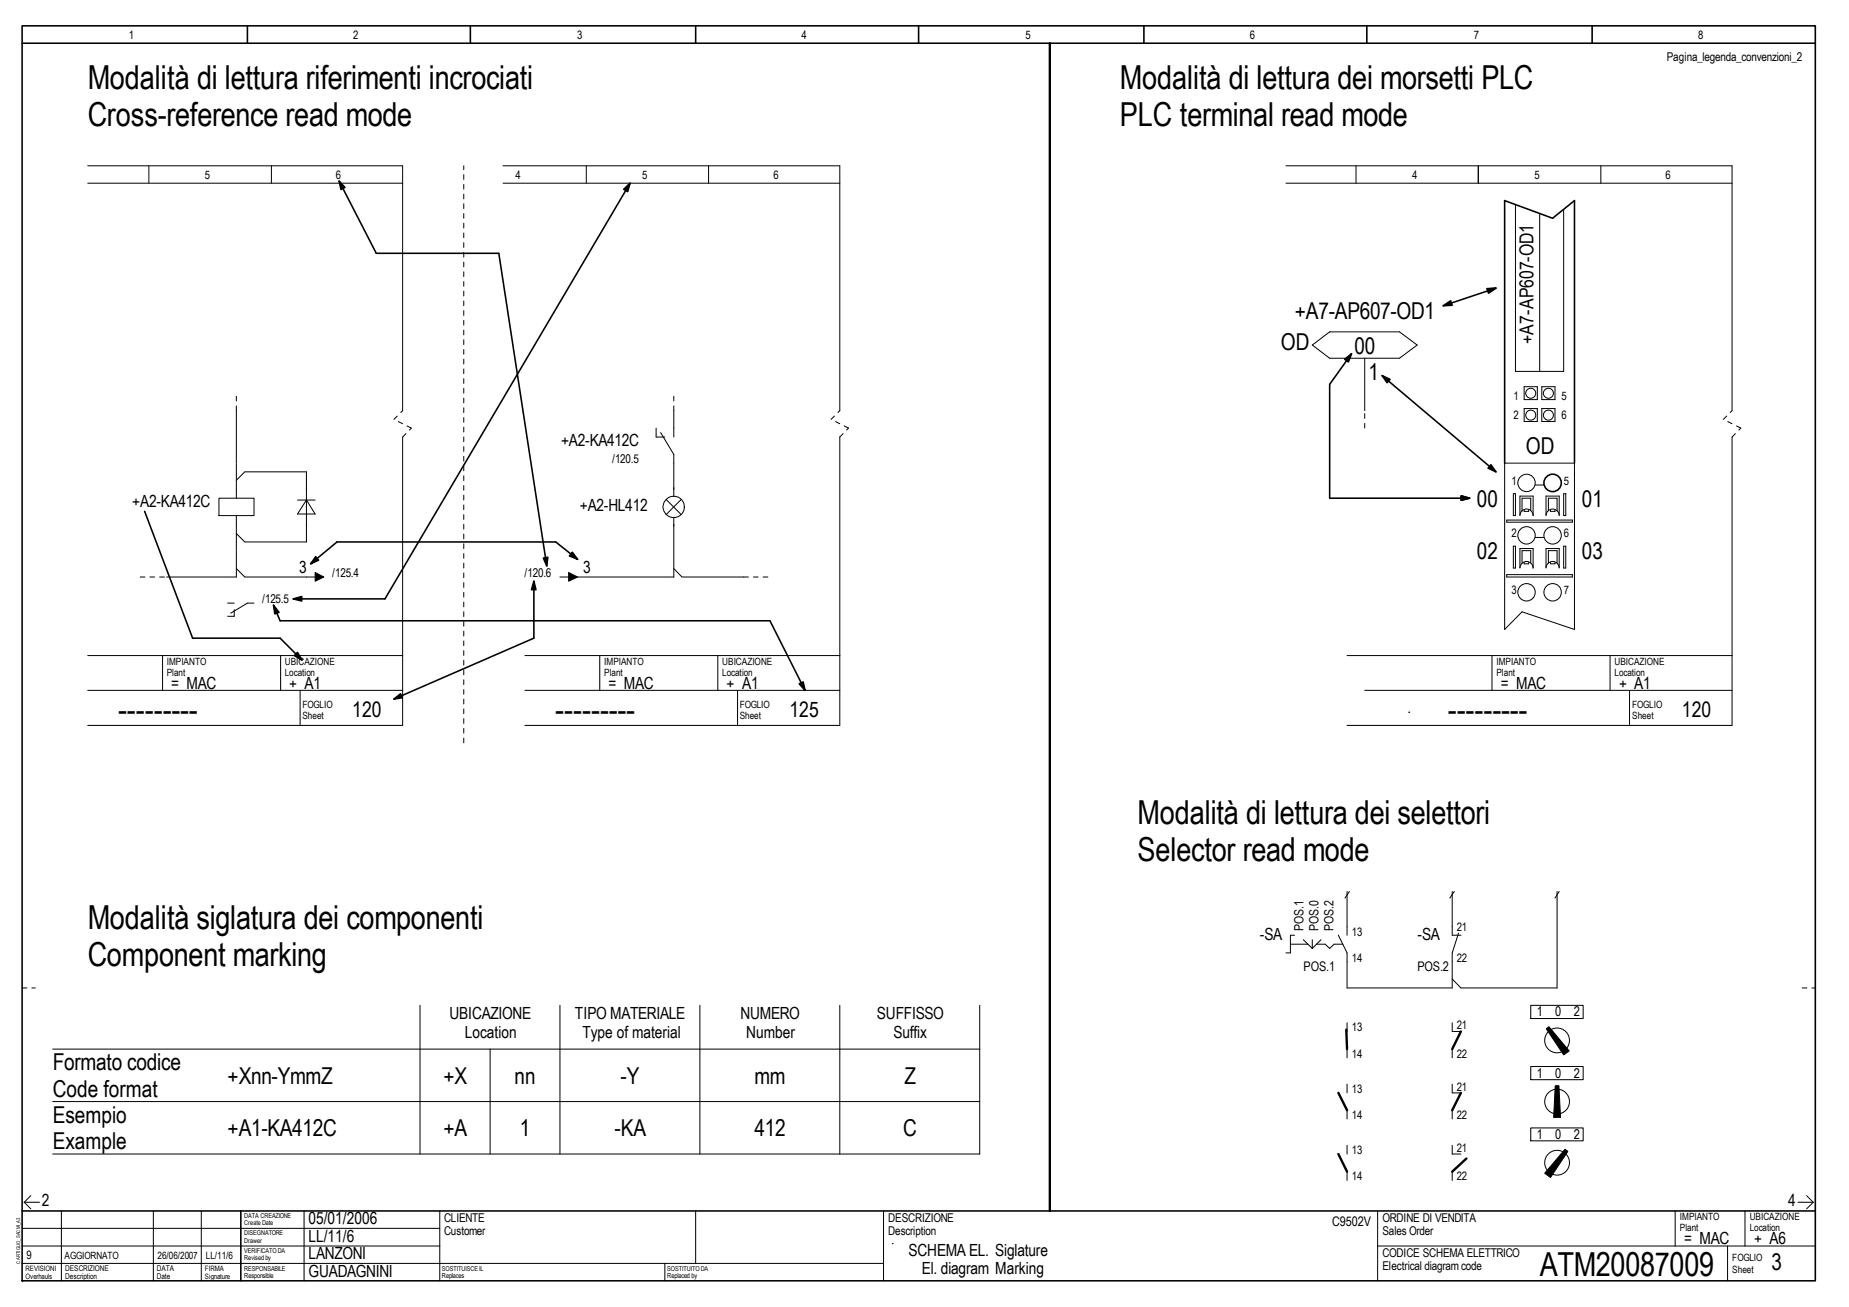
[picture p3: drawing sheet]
<svg xmlns="http://www.w3.org/2000/svg" width="297mm" height="210mm" viewBox="0 0 297 210" stroke-linecap="round" stroke-linejoin="round" font-family="sans-serif">
<path d="M3.6 4.1h288v201.6h-288zM3.6 6.9h288M39.7 4.1v2.8M75.6 4.1v2.8M111.8 4.1v2.8M147.6 4.1v2.8M183.8 4.1v2.8M219.6 4.1v2.8M255.8 4.1v2.8M3.6 194.5h288M38.7 194.5v11.2" fill="none" stroke="#000" stroke-width=".25"/>
<g fill="none" stroke="#000" stroke-width=".16">
<path d="M3.6 197.3h67.1M3.9 193.1l1 1M3.9 193.1h2.4M4.9 192l-1 1.1M9.9 194.5v11.2M24.6 194.5v11.2M32.3 194.5v11.2M48.8 194.5v11.2M70.7 194.5v11.2M111.8 194.5v8.4M288.8 193.1h2.5M290.2 192l1.1 1.1"/>
<path d="M291.3 193.1l-1.1 1M3.6 200.1h67.1M3.6 202.9h138.3M106.8 202.9v2.8"/>
</g>
<path d="M3.6 158.7h2.1M289.5 158.7h2.1" fill="none" stroke="#000" stroke-width=".16" stroke-dasharray=".8 .8"/>
<path d="M114.2 195.2h26v7h-26z" fill-rule="evenodd" fill="#fff"/>
<g fill="none" stroke="#000" stroke-width=".16">
<path d="M14.1 26.6h50.6v39.4M14.1 29.4h50.6M23.9 26.6v2.8M43.6 26.6v2.8M80.8 26.6h54.1v39.4M80.8 29.4h54.1M94.2 26.6v2.8M113.8 26.6v2.8M206.6 26.6h71.7v39.4M206.6 29.4h71.7M217.8 26.6v2.8M237.5 26.6v2.8"/>
<path d="M243.5 32.9v26.7h7.7v-25.9M247.3 34.3v25.3M257.2 26.6v2.8M210.8 55.4l2.8-2.1h11.2l2.9 2.1-2.9 2.1h-11.2zM219.2 57.5v8.5M238.9 46.4l1.4-.1-1.2 .8zM38 66v8.4M38 74.5v2.6l1.3-1.3M38 77.2v2.8M39.4 75.8h9.8v11.2h-9.8M64.7 70.2v46.3h-50.6M105.4 68.7v1.5h1.4"/>
<path d="M106.1 69.5l2.1 3.5v6.7M108.2 66v4.2M134.9 70.2v46.3h-50.6M241.7 74.4h11.2v26.7l-8.4-2.8-2.8 2.8zM243.1 79.3h.4v3.5h-.4zM244.9 62.1h2.1v2.1h-2.1zM244.9 65.6h2.1v2.1h-2.1zM246.6 77.9h1.4M247.7 62.1h2.1v2.1h-2.1zM247.7 65.6h2.1v2.1h-2.1zM251.2 79.3h.3v3.5h-.3zM278.3 70.2v46.3h-61.9"/>
<path d="M26.8 92.7h9.8M35.2 80h5.6v2.8h-5.6zM36.6 96.9h1M36.7 92.7h1.3v-1.4l1.3 1.4M37.6 97.9v1.1h-1M38 82.8v2.8M38 88.4v2.8M39.3 87l-1.3-1.3v2.6M39.4 92.7h11.9M40.8 96.9h-1.1l-2.6 1.6M47.8 80.3h2.8M49.2 80.3l1.4 2.3h-2.8z"/>
<path d="M50.6 91.9l1.4 .8-1.4 .6zM90 92.7h2.1M91.4 91.9l1.4 .8-1.4 .6zM92.8 92.7h14M106.9 92.7h1.3v-1.4l1.4 1.4M107 80.2l2.4 2.4M108.2 83.1v8.1M109.4 80.2l-2.4 2.4M109.6 92.7h9.9M242.1 92.3h10.5v.4h-10.5zM242.1 83.5h10.5v.4h-10.5zM243.1 87.7h.4v3.5h-.4z"/>
<path d="M244.2 82.7v-3h2.1v3.1a1.06 1.06 0 0 0-1.1-1.1 1.06 1.06 0 0 0-1 1.1M244.2 91.1v-3h2.1v3.1a1.06 1.06 0 0 0-1.1-1 1.06 1.06 0 0 0-1 1M244.9 81.9v.2h.7v-.2M244.9 90.3v.3h.7v-.3M245.9 82v-2h-1.4v2M245.9 90.4v-2h-1.4v2.1M246.6 86.3h1.4M248.4 82.8a1.06 1.06 0 0 1 1-1.1 1.06 1.06 0 0 1 1.1 1.1M248.4 91.2a1.06 1.06 0 0 1 1-1 1.06 1.06 0 0 1 1.1 1M248.4 82.7v-3h2.1v3M248.4 91.1v-3h2.1v3M248.7 82v-2h1.4v2"/>
<path d="M248.7 90.5v-2.1h1.4v2.1M249.1 81.9v.2h.7v-.2M249.1 90.3v.3h.7v-.3M251.2 87.7h.3v3.5h-.3zM14.1 105.3h50.6M14.1 110.9h50.6M26.1 105.3v5.6M45.1 105.3v5.6M48.2 110.9v5.6M84.3 105.3h50.6M84.3 110.9h50.6M96.3 105.3v5.6"/>
<path d="M115.3 105.3v5.6M118.5 110.9v5.6M216.4 105.3h61.9M219.2 110.9h59.1M226.3 114.4h.1M239.7 105.3v5.6M258.7 105.3v5.6M261.8 110.9v5.6M207.3 151.6h2.8M208 150.2h-.7v2.8h-.7M209.4 150.9l1.4 1.4M210.8 150.9v1.4"/>
<path d="M211.5 151.6h1.4l.7 .7 .7-.7h1.4M212.2 150.9l-1.4 1.4M216.4 143.2v7M216.8 143.2l-.7 1M233.3 143.2v7h1.4M233.6 143.2l-.7 1M234.3 149.9l-1 3.1v5.7h-16.9v-5.7l-1.4-2.8M250.1 143.2v15.5h-15.4l-1.4-1.5M250.5 143.2l-.7 1M8.5 168.5h148.9M8.5 176.9h148.9M67.5 161.5v23.8"/>
<path d="M78.7 168.5v16.8M90 161.5v23.8M112.4 161.5v23.8M134.9 161.5v23.8M157.4 161.5v23.8h-148.9M216.4 164.3v1.4M216.4 168.5v1.4M216.4 174.1v1.4M216.4 178.3v1.4M233.3 164.3v1.4h1.4M233.3 168.5v1.4M233.3 174.1v1.4h1.4"/>
<path d="M233.3 178.3v1.4M245.9 161.5h8.4v2.1h-8.4zM245.9 171.3h8.4v2.1h-8.4zM248.4 165.2l.4-.3 3.3 3.9-.9 .6zM249.8 174.4h.6l.3 5.1h-1.1zM141.9 194.5v11.2M143.3 199.7h.1M216.4 183.9v1.4M216.4 188.2v1.4M221.3 194.5v11.2M233.3 183.9v1.4h1.4M233.3 188.2v1.4"/>
<path d="M245.9 181.1h8.4v2.1h-8.4zM251.4 184.6l.5 .3-2.8 4.2-.9-.7zM269.1 194.5v5.6M280.3 194.5v5.6M221.3 200.1h70.3M277.5 200.1v5.6"/>
<circle cx="245.2" cy="77.6" r="1.39"/>
<circle cx="245.9" cy="66.7" r=".8"/>
<circle cx="245.9" cy="63.2" r=".8"/>
<circle cx="248.8" cy="66.7" r=".8"/>
<circle cx="248.8" cy="63.2" r=".8"/>
<circle cx="108.2" cy="81.4" r="1.71"/>
<circle cx="245.2" cy="95.1" r="1.4"/>
<circle cx="245.2" cy="86" r="1.39"/>
<circle cx="249.4" cy="95.1" r="1.4"/>
<circle cx="249.4" cy="86" r="1.39"/>
<circle cx="250.1" cy="167.1" r="1.99"/>
<circle cx="250.1" cy="176.9" r="1.99"/>
<circle cx="250.1" cy="186.7" r="1.99"/>
</g>
<path d="M168.7 6.9v187.6M215 175.5l1.4 2.8M216.3 165.4l.1 3.1M234.7 165.7l-1.4 2.8M234.7 175.5l-1.4 2.8M215 185.3l1.4 2.9M235.6 186.1l-2.3 2.1" fill="none" stroke="#000" stroke-width=".38"/>
<g fill="none" stroke="#000" stroke-width=".16" stroke-dasharray=".8 .8">
<path d="M38 66v-2.8M63.3 67.4l1.4-1.4M64.7 70.2l1.4-1.5M66.1 68.7l-2.8-1.3M108.2 66v-2.8M133.5 67.4l1.4-1.4M134.9 70.2l1.4-1.5M136.3 68.7l-2.8-1.3M219.2 68.7v-2.7M276.9 67.4l1.4-1.4M278.3 70.2l1.3-1.5M279.6 68.7l-2.7-1.3"/>
<path d="M22.5 92.7h4.3M119.5 92.7h4.2M74.5 119.3v-92.7"/>
</g>
<g fill="#000">
<path d="M54.5 29.1l.9 1-.6 .3zM100.2 30.4l1-1-.4 1.4zM216 57.7l1.1-.9-.5 1.3zM231.9 49.1l1.1-.8 .3 .7zM238.9 46.4l1.4-.1-1.2 .8zM222 60.3l1.3 .6-.5 .6zM234.7 79.6l1.4 .4-1.4 .3zM239.5 74.6l.8 1.2-1.2-.6zM43.9 97.2l.9 1.1-.6 .3zM47.1 96.2l1.4-.4v.7zM50.6 91.9l1.4 .8-1.4 .6zM50.7 89.4l.5 .6-1.3 .6z"/>
<path d="M85.8 93.3l.3 1.4h-.7zM87.3 89.6l.7-.1-.2 1.4zM91.4 91.9l1.4 .8-1.4 .6zM91.9 88.7l.9 1.1-1.3-.5zM47.3 105.3l.5-.5 .7 1.2zM63.3 112.3l1-.9 .3 .7zM128.4 109.8l.6-.3 .3 1.4zM248.4 165.2l.4-.3 3.3 3.9-.9 .6zM249.8 174.4h.6l.3 5.1h-1.1zM251.4 184.6l.5 .3-2.8 4.2-.9-.7z"/>
</g>
<g fill="none" stroke="#000" stroke-width=".25">
<path d="M54.5 29.1l.9 1-.6 .3zM54.5 29.1l5.9 11.6h19.7l7.7 50.2M100.2 30.4l1-1-.4 1.4zM101.2 29.4l-39.4 66.8h-14.7M216 57.7l1.1-.9-.5 1.3zM217.1 56.8l-3.5 4.9v18.3h22.5M231.9 49.1l1.1-.8 .3 .7zM238.9 46.4l1.4-.1-1.2 .8zM240.3 46.3l-8.4 2.8M222 60.3l1.3 .6-.5 .6zM222 60.3l18.3 15.5M234.7 79.6l1.4 .4-1.4 .3z"/>
<path d="M239.5 74.6l.8 1.2-1.2-.6zM241.7 74.4v-42.2l7.7 2.9 3.5-2.9v42.2M23.2 82.1l7.7 20.4h14.1l3.5 3.5M43.9 97.2l.9 1.1-.6 .3zM43.9 97.2l1.1 2.5h78.7l5.6 11.2M47.1 96.2l1.4-.4v.7zM50.7 89.4l.5 .6-1.3 .6zM85.8 93.3l.3 1.4h-.7zM85.8 93.3v9.2l-22.5 9.8M87.3 89.6l.7-.1-.2 1.4zM91.9 88.7l.9 1.1-1.3-.5zM92.8 89.8l-3.5-2.8h-35.2l-4.2 3.6"/>
<path d="M47.8 104.8l.7 1.2-1.2-.7zM63.3 112.3l1-.9 .3 .7zM128.4 109.8l.6-.3 .3 1.4z"/>
<circle cx="249.4" cy="77.6" r="1.39"/>
</g>
<g font-size="5.3">
<text x="14.1" y="14.3">Modalità di lettura riferimenti incrociati</text>
<text x="179.9" y="14.3">Modalità di lettura dei morsetti PLC</text>
<text x="14.1" y="20.3">Cross-reference read mode</text>
<text x="179.9" y="20.3">PLC terminal read mode</text>
<text x="19" y="115.8">---------</text>
<text x="89.2" y="115.8">---------</text>
<text x="232.6" y="115.8">---------</text>
<text x="182.7" y="132.3">Modalità di lettura dei selettori</text>
<text x="182.7" y="138.3">Selector read mode</text>
<text x="14.1" y="149.2">Modalità siglatura dei componenti</text>
<text x="14.1" y="155.1">Component marking</text>
<text x="247.3" y="204.9">ATM20087009</text>
</g>
<g font-size="3.7">
<text x="208" y="51.2">+A7-AP607-OD1</text>
<text x="205.8" y="56.1">OD</text>
<text x="217.6" y="56.8">00</text>
<text x="219.8" y="61">1</text>
<text x="245.1" y="73">OD</text>
<text x="237.3" y="81.4">00</text>
<text x="254.1" y="81.4">01</text>
<text x="237.3" y="89.8">02</text>
<text x="254.1" y="89.8">03</text>
<text x="8.5" y="171.9">Formato codice</text>
<text x="8.5" y="176.1">Code format</text>
<text x="36.6" y="174">+Xnn-YmmZ</text>
<text x="71.2" y="174">+X</text>
<text x="82.7" y="174">nn</text>
<text x="99.7" y="174">-Y</text>
<text x="121.2" y="174">mm</text>
<text x="145.3" y="174">Z</text>
<text x="8.5" y="180.4">Esempio</text>
<text x="8.5" y="184.5">Example</text>
<text x="36.6" y="182.5">+A1-KA412C</text>
<text x="71.2" y="182.5">+A</text>
<text x="83.5" y="182.5">1</text>
<text x="98.7" y="182.5">-KA</text>
<text x="121.2" y="182.5">412</text>
<text x="145.1" y="182.5">C</text>
<text x="284.6" y="204">3</text>
</g>
<g font-size="3.4">
<text x="56.6" y="115.1">120</text>
<text x="126.8" y="115.1">125</text>
<text x="270.2" y="115.1">120</text>
</g>
<text font-size="3.1" x="246.4" y="55.2" transform="rotate(-90 246.4 55.2)">+A7-AP607-OD1</text>
<g font-size="2.7">
<text x="90.1" y="71.6">+A2-KA412C</text>
<text x="21.2" y="81.4">+A2-KA412C</text>
<text x="93.2" y="82.1">+A2-HL412</text>
<text x="48" y="91.9">3</text>
<text x="93.7" y="91.9">3</text>
<text x="27.5" y="110.6">= MAC</text>
<text x="46.5" y="110.6">+ A1</text>
<text x="97.7" y="110.6">= MAC</text>
<text x="116.7" y="110.6">+ A1</text>
<text x="241.1" y="110.6">= MAC</text>
<text x="260.1" y="110.6">+ A1</text>
<text x="202.4" y="151">-SA</text>
<text x="227.7" y="151">-SA</text>
<text x="72.2" y="163.7">UBICAZIONE</text>
<text x="74.7" y="166.7">Location</text>
<text x="92.4" y="163.7">TIPO MATERIALE</text>
<text x="93.6" y="166.7">Type of material</text>
<text x="119" y="163.7">NUMERO</text>
<text x="119.9" y="166.7">Number</text>
<text x="140.9" y="163.7">SUFFISSO</text>
<text x="143.5" y="166.7">Suffix</text>
<text x="6.7" y="193.8">2</text>
<text x="49.6" y="196.6">05/01/2006</text>
<text x="287.3" y="193.8">4</text>
<text x="49.6" y="202.2">LANZONI</text>
<text x="49.6" y="199.4">LL/11/6</text>
<text x="146" y="201.7">SCHEMA EL. Siglature</text>
<text x="270.5" y="199.7">= MAC</text>
<text x="281.8" y="199.7">+ A6</text>
<text x="49.6" y="205">GUADAGNINI</text>
<text x="148.1" y="204.6">El. diagram Marking</text>
</g>
<g font-size="2.2">
<text x="246.9" y="163.2">1</text>
<text x="249.9" y="163.2">0</text>
<text x="252.8" y="163.2">2</text>
<text x="246.9" y="173.1">1</text>
<text x="249.9" y="173.1">0</text>
<text x="252.8" y="173.1">2</text>
<text x="246.9" y="182.9">1</text>
<text x="249.9" y="182.9">0</text>
<text x="252.8" y="182.9">2</text>
</g>
<g font-size="2.1">
<text x="209.4" y="149.6" transform="rotate(-90 209.4 149.6)">POS.1</text>
<text x="211.8" y="149.6" transform="rotate(-90 211.8 149.6)">POS.0</text>
<text x="214.2" y="149.6" transform="rotate(-90 214.2 149.6)">POS.2</text>
<text x="209.4" y="155.9">POS.1</text>
<text x="227.7" y="155.9">POS.2</text>
<text x="214" y="196.9">C9502V</text>
</g>
<g font-size="1.9">
<text x="20.7" y="6.3">1</text>
<text x="56.7" y="6.3">2</text>
<text x="92.7" y="6.3">3</text>
<text x="128.7" y="6.3">4</text>
<text x="164.8" y="6.3">5</text>
<text x="200.8" y="6.3">6</text>
<text x="236.8" y="6.3">7</text>
<text x="267.8" y="9.8">Pagina_legenda_convenzioni_2</text>
<text x="272.8" y="6.3">8</text>
<text x="32.9" y="28.7">5</text>
<text x="54" y="28.7">6</text>
<text x="82.8" y="28.7">4</text>
<text x="103.2" y="28.7">5</text>
<text x="124.2" y="28.7">6</text>
<text x="226.9" y="28.7">4</text>
<text x="246.5" y="28.7">5</text>
<text x="267.6" y="28.7">6</text>
<text x="243.2" y="64.2">1</text>
<text x="250.9" y="64.2">5</text>
<text x="243.2" y="67.4">2</text>
<text x="250.9" y="67.4">6</text>
<text x="98.3" y="74.4">/120.5</text>
<text x="242.8" y="77.9">1</text>
<text x="251.2" y="77.9">5</text>
<text x="242.8" y="86.3">2</text>
<text x="251.2" y="86.3">6</text>
<text x="53.4" y="92.7">/125.4</text>
<text x="84.3" y="92.7">/120.6</text>
<text x="242.8" y="95.5">3</text>
<text x="251.2" y="95.5">7</text>
<text x="42.1" y="96.9">/125.5</text>
<text x="234" y="149.6">21</text>
<text x="217.2" y="150.2">13</text>
<text x="217.2" y="154.5">14</text>
<text x="234" y="154.5">22</text>
<text x="217.2" y="165.7">13</text>
<text x="234" y="165.3">21</text>
<text x="217.2" y="169.9">14</text>
<text x="234" y="169.9">22</text>
<text x="217.2" y="175.5">13</text>
<text x="217.2" y="179.7">14</text>
<text x="234" y="175.2">21</text>
<text x="234" y="179.7">22</text>
<text x="217.2" y="185.3">13</text>
<text x="234" y="185">21</text>
<text x="217.2" y="189.6">14</text>
<text x="234" y="189.6">22</text>
<text x="71.3" y="196.2">CLIENTE</text>
<text x="142.7" y="196.2">DESCRIZIONE</text>
<text x="222.1" y="196.2">ORDINE DI VENDITA</text>
<text x="4.3" y="202.2">9</text>
<text x="71.3" y="198.4">Customer</text>
<text x="142.7" y="198.4">Description</text>
<text x="222.1" y="201.8">CODICE SCHEMA ELETTRICO</text>
<text x="222.1" y="198.4">Sales Order</text>
<text x="222.1" y="204">Electrical diagram code</text>
</g>
<g font-size="1.6">
<text x="26.8" y="106.7">IMPIANTO</text>
<text x="45.8" y="106.7">UBICAZIONE</text>
<text x="97.1" y="106.7">IMPIANTO</text>
<text x="116" y="106.7">UBICAZIONE</text>
<text x="240.4" y="106.7">IMPIANTO</text>
<text x="259.4" y="106.7">UBICAZIONE</text>
<text x="26.8" y="108.5">Plant</text>
<text x="45.8" y="108.5">Location</text>
<text x="48.6" y="113.7">FOGLIO</text>
<text x="97.1" y="108.5">Plant</text>
<text x="116" y="108.5">Location</text>
<text x="118.8" y="113.7">FOGLIO</text>
<text x="240.4" y="108.5">Plant</text>
<text x="259.4" y="108.5">Location</text>
<text x="262.2" y="113.7">FOGLIO</text>
<text x="48.6" y="115.5">Sheet</text>
<text x="118.8" y="115.5">Sheet</text>
<text x="262.2" y="115.5">Sheet</text>
<text x="269.9" y="195.9">IMPIANTO</text>
<text x="269.9" y="197.7">Plant</text>
<text x="281.1" y="195.9">UBICAZIONE</text>
<text x="281.1" y="197.7">Location</text>
<text x="10.4" y="202.2">AGGIORNATO</text>
<text x="25.3" y="202.2">26/06/2007</text>
<text x="33.1" y="202.2">LL/11/6</text>
<text x="278.3" y="202.6">FOGLIO</text>
<text x="278.3" y="204.4">Sheet</text>
</g>
<g font-size="1.3">
<text x="10.5" y="204">DESCRIZIONE</text>
<text x="10.5" y="205.4">Description</text>
<text x="25.2" y="204">DATA</text>
<text x="25.2" y="205.4">Date</text>
</g>
<g font-size="1.2">
<text x="4.1" y="204">REVISIONI</text>
<text x="4.1" y="205.4">Overhauls</text>
<text x="32.9" y="204">FIRMA</text>
<text x="32.9" y="205.4">Signature</text>
</g>
<g font-size="1.1">
<text x="39.2" y="195.6">DATA CREAZIONE</text>
<text x="39.2" y="196.8">Create Date</text>
<text x="39.2" y="198.4">DISEGNATORE</text>
<text x="39.2" y="199.6">Drawer</text>
<text x="39.2" y="201.2">VERIFICATO DA</text>
<text x="39.2" y="202.4">Revised by</text>
<text x="39.2" y="204">RESPONSABILE</text>
<text x="39.2" y="205.2">Responsible</text>
<text x="71" y="204.1">SOSTITUISCE IL</text>
<text x="71" y="205.3">Replaces</text>
<text x="107.2" y="204.1">SOSTITUITO DA</text>
<text x="107.2" y="205.3">Replaced by</text>
</g>
<text font-size=".8" x="3.2" y="202.9" transform="rotate(-90 3.2 202.9)">CARTIGLIO_SACMI_A3</text>
</svg>
